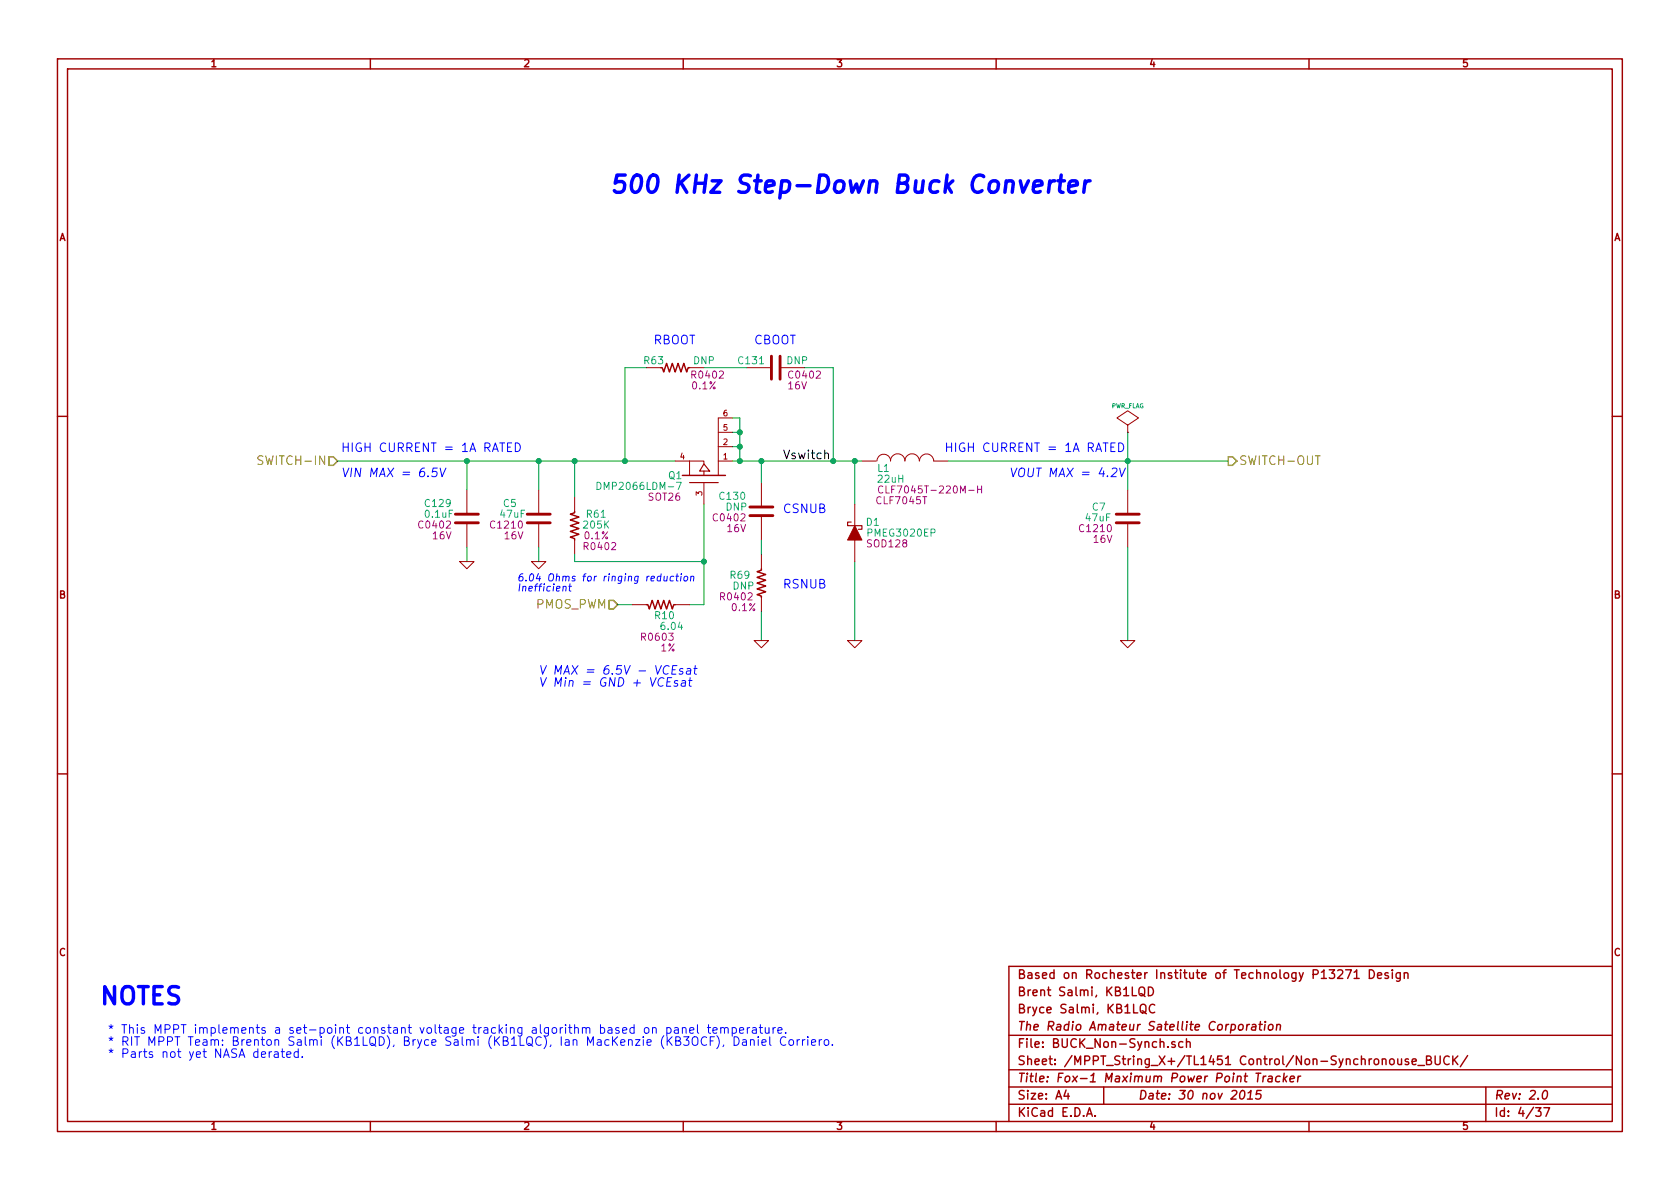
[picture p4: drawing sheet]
<svg xmlns="http://www.w3.org/2000/svg" width="297mm" height="210mm" viewBox="0 0 297 210" stroke-linecap="round" stroke-linejoin="round" font-family="sans-serif">
<g fill="none" stroke="#a00000" stroke-width=".25">
<path d="M10.2 10.4h276.6v189.7h-276.6zM11.9 12.2h273.2v186.1h-273.2zM65.5 10.4v1.8M120.8 10.4v1.8M176.1 10.4v1.8M231.4 10.4v1.8M10.2 73.6h1.7M116.8 65h.3l.2 .8 .6-1.5 .5 1.5 .5-1.5 .5 1.5 .5-1.5 .5 1.5 .5-1.5 .5 1.5 .3-.8h.2M285.1 73.6h1.7M101.6 90.4v.3l-.8 .2 1.6 .5-1.6 .5 1.6 .6-1.6 .5 1.6 .5-1.6 .5 1.6 .5-1.6 .5 .8 .2v.3M120.6 84.1h7.7M114.3 106.9h.3l.2 .8 .5-1.5 .5 1.5 .5-1.5 .5 1.5 .5-1.5 .6 1.5 .5-1.5 .5 1.5 .2-.8h.3"/>
<path d="M134.6 100.6v.2l-.7 .3 1.5 .5-1.5 .5 1.5 .5-1.5 .5 1.5 .5-1.5 .5 1.5 .5-1.5 .6 .7 .2v.3M10.2 136.8h1.7M285.1 136.8h1.7M201.4 174.8a.5 .5 0 0 1 .6-.3 .5 .5 0 0 1 .4 .6l-.1 .8a.53 .53 0 0 1-.6 .2 .53 .53 0 0 1-.3-.5zM201.7 177.8a.5 .5 0 0 1 .6-.2 .5 .5 0 0 1 .3 .5v.8a.53 .53 0 0 1-.6 .2 .53 .53 0 0 1-.4-.5zM201.7 175.7l.8 .5M201.9 178.8l.8 .5M203 174.5a.77 .77 0 0 1 .9 .8 .77 .77 0 0 1-.9 .8zM204.2 177.7a.63 .63 0 0 0-.8 0 .63 .63 0 0 0-.2 .8 .6 .6 0 0 0 .3 .5 .6 .6 0 0 0 .7 0M236.5 171.6l.3-.1h.3l.2 .1 .1 .3-.1 .3-.8 .8h.9M237.9 171.5h1l-.6 1.5M239.4 171.9l.5-.4v1.5"/>
<path d="M239.4 173h.9M242.1 171.5a.77 .77 0 0 1 .9 .8 .77 .77 0 0 1-.9 .7zM243.6 172.5l.7-.1-.1-.3-.4-.1-.2 .2v.7h.6M245.4 172.1l-.3-.1-.2 .2v.2l.5 .2v.3h-.5M246.2 171.5v.1M246.2 172v1M247.6 172v1.2l-.3 .3h-.4M247.6 172.1a.48 .48 0 0 0-.7 .1v.7l.2 .1 .5-.1M248.3 172.2l.1-.1a.36 .36 0 0 1 .5 .1v.8M248.3 172v1M285.1 170.9h-106.7v27.4M65.5 198.3v1.8"/>
<path d="M120.8 198.3v1.8M176.1 198.3v1.8M178.4 183.1h106.7M178.4 189.2h106.7M178.4 195.3h106.7M178.4 192.2h106.7M188.5 192.8l-.4 1h1M188.8 193.3v1.1M192.1 197.4l.5-1.5 .5 1.5M192.3 197h.7M193.6 197.3v.1M195.1 192.2v3.1"/>
<path d="M207.7 184.3l-.3-.1-.2 .2v.2l.5 .2v.3h-.5M209.1 184.3a.48 .48 0 0 0-.6 0v.8l.2 .1 .4-.1M209.8 184.3h.1a.36 .36 0 0 1 .5 .1v.8M209.8 183.7v1.5M219.1 181.3l.3-.2 .4 .2-.1 .7-.3 .2-.4-.2zM219.4 193l.4-.2a.88 .88 0 0 1-.3 1.6l-.3-.3a1.19 1.19 0 0 1 .2-1.1zM220.5 181.1l-.1 1.1M220.5 194.4h.9M220.7 193.3l.5-.5-.2 1.6M220.9 181.1l-.3 .1-.2 .3M221.4 181.2h.6v1M222 181.5a.69 .69 0 0 0-.7 .3v.3l.2 .1 .5-.1"/>
<path d="M222.1 189.8h.8M222.5 189.8l-.2 1.5M222.6 181.1h.6M222.9 180.6l-.2 1.4 .4 .2M223 192.8h-.8l-.1 .8 .2-.2 .5 .1 .2 .2-.2 .5-.2 .2-.6-.2M223.4 190.3l-.1 1M223.7 181.1l-.2 1.1M223.7 180.6v.2M223.8 190.3l-.3 .1-.2 .2M224.3 190.4h.6v.9M224.4 181.3l.2-.2 .4 .2-.1 .7-.2 .2-.4-.2zM224.9 190.7a.69 .69 0 0 0-.7 .3v.2l.2 .1 .5-.1"/>
<path d="M225.8 181.3l.2-.2 .3 .1v1M225.8 181.1l-.1 1.1M226.3 190.4l-.1-.1a.52 .52 0 0 0-.6 .3v.6l.2 .1 .4-.1M227.1 189.8l-.2 1.5M227.1 190.7l.4 .6M227.6 190.3l-.7 .6M228.1 190.8l.8-.1-.1-.3h-.6l-.1 .7 .2 .2 .4-.1M229.5 190.3l-.1 1M230 190.3l-.3 .1-.2 .2M231.4 198.3v1.8M245.8 187.4l.2-.2 .4 .2v.7l-.2 .2-.4-.2zM247.1 187.2v.9a.39 .39 0 0 0 .7 0"/>
<path d="M247.8 187.2v1.1M249 187.3l-.3-.1-.3 .3 .1 .2 .5 .1v.4h-.6M249.7 187.8l.7-.2-.1-.3-.4-.1-.2 .3 .1 .7h.5M250.7 188.4h1.2M252.2 187.5l.7-.1 .1-.2-.1-.4-.7-.1v1.6h.6l.3-.3a.41 .41 0 0 0-.4-.5M253.7 186.7v1.3l.4 .3h.2l.3-.3v-1.3M256.2 186.9a.63 .63 0 0 0-.7 0 .63 .63 0 0 0-.2 .7 .6 .6 0 0 0 .3 .6 .6 .6 0 0 0 .6-.1M256.9 186.7v1.6M257.1 187.4l.7 .9M257.8 186.7l-.9 .9M259.5 186.7l-1.3 1.9M262.7 192.2v6.1"/>
<path d="M271.5 195.9h1l-.5 .6 .4 .1v.7l-.2 .1-.7-.1M272.9 193l.4-.2a.88 .88 0 0 1-.3 1.6l-.3-.3a1.19 1.19 0 0 1 .2-1.1zM273 195.9h1l-.7 1.5"/>
</g>
<path d="M46.5 80.7a.62 .62 0 0 0-.8 .1v.4l.7 .4v.4a.68 .68 0 0 1-.8 .1M232.6 80.6h.8" fill="none" stroke="#808000" stroke-width=".18"/>
<path d="M58.2 80.8h.7l.8 .7-.8 .8h-.7zM217.2 80.8h.7l.8 .7-.8 .8h-.7zM107.7 106.2h.8l.7 .7-.7 .8h-.8z" fill="none" stroke="#808000" stroke-width=".25"/>
<path d="M136.4 63v4.1M137.9 63v4.1M80.5 92.5h4.1M80.5 90.9h4.1M93.2 92.5h4.1M93.2 90.9h4.1M132.6 91.2h4.1M132.6 89.7h4.1M197.4 92.5h4M197.4 90.9h4" fill="none" stroke="#a00000" stroke-width=".51"/>
<g fill="none" stroke="#a00000" stroke-width=".18">
<path d="M121.9 65h2.6M127 79v5.1M127 79h2.5M127 76.4h2.5M129.5 73.9h-2.5v5.1M132.1 65h4.3M137.9 65h4.3M199.4 76.4h.1M199.4 75.2l1.9-1.3-1.9-1.3-1.9 1.3 1.9 1.3v1.2M81.3 99.3h2.5l-1.3 1.3zM82.5 86.6v4.3M82.5 92.5v4.3"/>
<path d="M94 99.3h2.5l-1.3 1.3zM95.2 86.6v4.3M95.2 92.5v4.3M101.6 87.9v2.5M101.6 95.5v2.5M119.4 81.5h2.5M121.9 81.5h2.6v.5M121.9 81.5v2.6M124.5 85.3v3.8M127 81.5h.1M127 81.5h2.5M134.6 85.3v4.4"/>
<path d="M134.6 91.2v4.3M134.6 98v2.6M151.1 89.1v3.9M151.1 95.5v3.8M152.4 81.5h2.5M155.1 81.5a1.19 1.19 0 0 1 1.2-1.2 1.19 1.19 0 0 1 1.2 1.2 1.27 1.27 0 0 1 1.2-1.2 1.27 1.27 0 0 1 1.3 1.2 1.27 1.27 0 0 1 1.3-1.2 1.27 1.27 0 0 1 1.2 1.2M162.6 81.5a1.24 1.24 0 0 1 1.2-1.2 1.24 1.24 0 0 1 1.3 1.2h2.5M199.4 86.6v4.3M199.4 92.5v4.3M111.8 106.9h2.5M119.4 106.9h2.5M133.3 113.3h2.6l-1.3 1.2z"/>
<path d="M134.6 105.7v2.5M149.9 113.3h2.5l-1.3 1.2zM198.1 113.3h2.6l-1.3 1.2z"/>
</g>
<path d="M182.7 33l1.5-.3-.1-.6-.8-.1-.3 .1-.2 .3-.1 1.1 .1 .4 .2 .1h.6l.3-.1M185.6 32l-.2 2M186.5 32a.83 .83 0 0 0-.9 .5M187 32h1.2M187.6 31l-.3 2.5 .1 .4 .6 .1M189 33l1.5-.3-.1-.6-.9-.1-.2 .1-.2 .3-.2 1.1 .1 .4 .3 .1h.6l.3-.1M191.9 32l-.3 2M192.7 32a.83 .83 0 0 0-.9 .5" fill="none" stroke="#00f" stroke-width=".61"/>
<path d="M156.1 86a.5 .5 0 0 0-.6 .1 .5 .5 0 0 0-.2 .6 .45 .45 0 0 0 .3 .4 .45 .45 0 0 0 .5 0M172.8 85.9v1.3M172.8 86.5h.8M173.6 85.9v1.3" fill="none" stroke="#a000a0" stroke-width=".18"/>
<g fill="none" stroke="#00a000" stroke-width=".18">
<path d="M114.3 65h-3.8v16.5M124.5 65h7.6M129.5 73.9h1.3v7.6M129.5 79h1.3M129.5 76.4h1.3M142.2 65h5.1v16.5M199.4 76.4v10.2M59.7 81.5h59.7M82.5 81.5v5.1M82.5 96.8v2.5M95.2 81.5v5.1M95.2 96.8v2.5"/>
<path d="M101.6 81.5v6.4M101.6 98v1.3h22.9M124.5 89.1v17.8h-2.6M129.5 81.5h22.9M134.6 81.5v3.8M134.6 95.5v2.5M151.1 81.5v7.6M151.1 99.3v14M167.6 81.5h49.6M199.4 96.8v16.5M109.2 106.9h2.6M134.6 108.2v5.1"/>
</g>
<g fill="#00a000" stroke="#00a000" stroke-width=".25">
<circle cx="199.4" cy="81.5" r=".41"/>
<circle cx="95.2" cy="81.5" r=".41"/>
<circle cx="151.1" cy="81.5" r=".41"/>
<circle cx="101.6" cy="81.5" r=".41"/>
<circle cx="124.5" cy="99.3" r=".41"/>
<circle cx="82.5" cy="81.5" r=".41"/>
<circle cx="147.3" cy="81.5" r=".41"/>
<circle cx="110.5" cy="81.5" r=".41"/>
<circle cx="134.6" cy="81.5" r=".41"/>
<circle cx="130.8" cy="81.5" r=".41"/>
<circle cx="130.8" cy="79" r=".41"/>
<circle cx="130.8" cy="76.4" r=".41"/>
</g>
<path d="M145.8 80.3l.1-.1a.36 .36 0 0 1 .6 .1v.8" fill="none" stroke="#000" stroke-width=".18"/>
<g fill="none" stroke="#00f" stroke-width=".18">
<path d="M89.7 79.1h.5M90.5 78.3h-.8v1.6h.8M91.1 78.3a.77 .77 0 0 1 .9 .8 .77 .77 0 0 1-.9 .8zM196.4 79.1h.5M197.2 78.3h-.8v1.6h.8M197.8 78.3a.77 .77 0 0 1 .9 .8 .77 .77 0 0 1-.9 .8zM77.3 82.8h-.7l-.2 .7 .3-.1h.5l.1 .3-.2 .5-.2 .1-.6-.1M77.8 82.8l.4 1.5 .6-1.5M196.6 82.9l.3-.1h.3l.3 .3-.1 .3-1 .9h1M198 82.8l.3 1.5 .7-1.5M99.6 103.8l.2-.1h.3l-.1 .8M100.8 103.2l-.1 1.1v.2h.2"/>
<path d="M116.9 101.5l-.2 1.2M117.4 101.9v.8h.3l.2-.1M118 101.9l-.1 .8M118.8 119.8h-.8l-.1 1.6h.7M118.9 118.4h.5M119.1 101.9h-.3l-.3 .2v.6h.5M119.5 101.9h.5M119.7 117.7h-.8l-.1 1.5h.7M119.7 101.5l-.1 1.1v.1h.3M120.4 101.9l-.1 .8M120.5 101.5l-.1 .1M120.8 118.3l-.4-.1-.3 .3 .2 .2 .4 .1 .1 .2-.3 .2-.4-.1"/>
<path d="M121 102l.2-.1h.3l.1 .6-.2 .2h-.3l-.2-.1zM121.5 118.3h.6l-.1 .9M122 119.8l-.1 1.4 .3 .2M122.1 118.6a.69 .69 0 0 0-.7 .3v.2l.1 .1 .5-.1M122.1 102l.3-.1h.3l-.1 .8M122.2 101.9l-.1 .8M122.7 118.2h.6M122.9 117.7l-.1 1.3 .3 .2M118 120.6h.5M119.8 120.4l-.3-.1-.3 .3 .2 .2 .4 .1v.3l-.2 .2-.4-.1M120.6 120.4h.6l-.1 1M121.2 120.7a.69 .69 0 0 0-.8 .3l.1 .3 .1 .1 .5-.1"/>
<path d="M121.8 120.3h.6M48 186h-.2l-.2 .3M48.5 186h.6l.1 1M49.2 186.4h-.5a.3 .3 0 0 0-.2 .3 .3 .3 0 0 0 .2 .3l.5-.1M49.9 185.5v1.3l.4 .2M50.7 186.5l.7-.1v-.4h-.5l-.2 .2 .1 .7h.6M52.7 186a.48 .48 0 0 0-.6 .1v.8l.2 .1 .4-.1M52.7 185.5v1.5M53.4 186.9v.1M114 181.9l.2-.2 .5 .2v.7l-.3 .1-.4-.1zM115.4 181.9v-.1a.36 .36 0 0 1 .6 .1v.8M115.4 181.7v1"/>
<path d="M117.9 181.8a.48 .48 0 0 1 .7 .1v.7l-.3 .1-.4-.1M117.9 181.7v1.5M119.3 181.8h.6v.9M119.9 182.1h-.5a.3 .3 0 0 0-.2 .3 .3 .3 0 0 0 .2 .3l.5-.1M120.6 181.9l.1-.1a.36 .36 0 0 1 .6 .1v.8M120.6 181.7v1M121.9 182.2l.8-.1-.1-.3-.4-.1-.3 .2 .1 .7h.6M123.3 181.2v1.3l.2 .2M125.1 181.7h.6M125.3 181.2v1.3l.4 .2M126.1 182.2l.7-.1-.1-.3-.4-.1-.2 .2v.7h.6M126.7 183.1a1.75 1.75 0 0 1 0 2.3"/>
<path d="M127.4 181.9l.1-.1a.36 .36 0 0 1 .6 .1v.8M127.4 181.7v1M128 184.8l-.2 .3M128.1 181.9a.35 .35 0 0 1 .3-.2 .35 .35 0 0 1 .4 .2v.8M129.5 181.8a.48 .48 0 0 1 .6 .1v.7l-.2 .1-.4-.1M129.5 181.7v1.5M129.8 183.3a.77 .77 0 0 1 .9 .8 .77 .77 0 0 1-.9 .8zM130.8 182.2l.7-.1-.1-.3-.4-.1-.2 .2v.7h.6M131.3 183.9h.6l.1 1M132 184.2l-.5 .1a.3 .3 0 0 0-.3 .3 .3 .3 0 0 0 .3 .3l.5-.1M132.1 181.7v1M132.6 181.7l-.3 .1-.2 .2"/>
<path d="M132.7 184l.1-.1a.36 .36 0 0 1 .5 .2v.8M132.7 183.8v1.1M133.1 181.8h.6v.9M133.7 182.1h-.5a.3 .3 0 0 0-.2 .3 .3 .3 0 0 0 .2 .3l.5-.1M134.1 183.3v.2M134.1 183.8v1.1M134.2 181.7h.6M134.4 181.2v1.3l.4 .2M134.7 184.3l.8-.1-.1-.3-.4-.1-.3 .3 .1 .7h.6M135.3 181.7v.8a.39 .39 0 0 0 .7 .1M136 181.7v1M136.1 183.3v1.4l.2 .2"/>
<path d="M136.7 181.7v1M137.1 181.7l-.3 .1-.1 .2M137.5 182.2l.8-.1-.1-.3-.4-.1-.3 .2 .1 .7h.6M138.9 182.6v.1M138.9 183.5a.63 .63 0 0 0-.7 0 .63 .63 0 0 0-.2 .7 .6 .6 0 0 0 .3 .6 .6 .6 0 0 0 .6-.1M139.6 183.9l.4-.1 .3 .3v.5l-.3 .3-.4-.1-.1-.2v-.5zM140.9 183.8v1.1M141.4 183.8l-.3 .1-.2 .2M141.9 183.8v1.1M142.3 183.8l-.3 .1-.1 .2M142.8 183.3v.2M142.8 183.8v1.1"/>
<path d="M143.5 184.3l.7-.1-.1-.3-.4-.1-.2 .3 .1 .7h.5M144.9 183.8v1.1M145.3 183.8l-.3 .1-.1 .2M145.8 184l.2-.2 .5 .2v.7l-.3 .2-.4-.2zM147.2 184.7v.2"/>
</g>
<path d="M121.9 85.3h5.1M124.5 82l1 1.3h-1.8zM124.5 83.3v.8M150.5 92.3h-.6v.7h2.5v.6h-.6" fill="none" stroke="#a00000" stroke-width=".2"/>
<path d="M105.6 85.3a.64 .64 0 0 1 .7 .6 .64 .64 0 0 1-.7 .7zM119.6 85.3h.8l-.5 1.3" fill="none" stroke="#00a0a0" stroke-width=".18"/>
<path d="M151.1 93l1.3 2.5h-2.5z" fill="#a00000" stroke="#a00000" stroke-width=".18"/>
<g font-size="4.2" fill="#00f">
<text x="107.9" y="34.3">500 KHz Step-Down Buck Converter</text>
<text x="17.8" y="177.8">NOTES</text>
</g>
<g font-size="2.1" fill="#00f">
<text x="115.6" y="61">RBOOT</text>
<text x="133.3" y="61">CBOOT</text>
<text x="60.3" y="80">HIGH CURRENT = 1A RATED</text>
<text x="167" y="80">HIGH CURRENT = 1A RATED</text>
<text x="60.3" y="84.4">VIN MAX = 6.5V</text>
<text x="178.4" y="84.4">VOUT MAX = 4.2V</text>
<text x="138.4" y="90.8">CSNUB</text>
<text x="138.4" y="104.1">RSNUB</text>
<text x="95.2" y="119.4">V MAX = 6.5V - VCEsat</text>
<text x="95.2" y="121.5">V Min = GND + VCEsat</text>
<text x="19" y="182.9">* This MPPT implements a set-point constant voltage tracking algorithm based on panel temperature.</text>
<text x="19" y="185">* RIT MPPT Team: Brenton Salmi (KB1LQD), Bryce Salmi (KB1LQC), Ian MacKenzie (KB3OCF), Daniel Corriero.</text>
<text x="19" y="187.1">* Parts not yet NASA derated.</text>
</g>
<g font-size="2.1" fill="#808000">
<text x="46.6" y="82.3">SWITCH-IN</text>
<text x="219.1" y="82.3">SWITCH-OUT</text>
<text x="94.7" y="107.7">PMOS_PWM</text>
</g>
<text font-size="2.1" x="138.4" y="81.3">Vswitch</text>
<g font-size="2.1" fill="#a00000">
<text x="179.9" y="173.2">Based on Rochester Institute of Technology P13271 Design</text>
<text x="179.9" y="179.3">Bryce Salmi, KB1LQC</text>
<text x="179.9" y="176.2">Brent Salmi, KB1LQD</text>
<text x="179.9" y="185.4">File: BUCK_Non-Synch.sch</text>
<text x="179.9" y="182.3">The Radio Amateur Satellite Corporation</text>
<text x="179.9" y="191.5">Title: Fox-1 Maximum Power Point Tracker</text>
<text x="179.9" y="188.4">Sheet: /MPPT_String_X+/TL1451 Control/Non-Synchronouse_BUCK/</text>
<text x="179.9" y="197.6">KiCad E.D.A.</text>
<text x="179.9" y="194.5">Size: A4</text>
<text x="201.2" y="194.5">Date: 30 nov 2015</text>
<text x="264.2" y="194.5">Rev: 2.0</text>
<text x="264.2" y="197.6">Id: 4/37</text>
</g>
<g font-size="1.8" fill="#a00000">
<text x="37.3" y="11.9">1</text>
<text x="92.7" y="11.9">2</text>
<text x="148" y="11.9">3</text>
<text x="203.3" y="11.9">4</text>
<text x="258.6" y="11.9">5</text>
<text x="10.4" y="42.7">A</text>
<text x="285.3" y="42.7">A</text>
<text x="10.4" y="105.9">B</text>
<text x="285.3" y="105.9">B</text>
<text x="10.4" y="169.1">C</text>
<text x="285.3" y="169.1">C</text>
<text x="37.3" y="199.8">1</text>
<text x="92.7" y="199.8">2</text>
<text x="148" y="199.8">3</text>
<text x="203.3" y="199.8">4</text>
<text x="258.6" y="199.8">5</text>
</g>
<g font-size="1.8" fill="#00a0a0">
<text x="113.9" y="64.5">R63</text>
<text x="122.6" y="64.5">DNP</text>
<text x="130.7" y="64.5">C131</text>
<text x="139.1" y="64.5">DNP</text>
<text x="155.2" y="83.5">L1</text>
<text x="75.3" y="89.7">C129</text>
<text x="89" y="89.7">C5</text>
<text x="106.3" y="86.7">DMP2066LDM-7</text>
<text x="118.2" y="84.8">Q1</text>
<text x="127.4" y="88.4">C130</text>
<text x="155.3" y="85.4">22uH</text>
<text x="75.3" y="91.6">0.1uF</text>
<text x="88.5" y="91.6">47uF</text>
<text x="103.3" y="93.5">205K</text>
<text x="103.8" y="91.6">R61</text>
<text x="128.3" y="90.3">DNP</text>
<text x="153.2" y="93">D1</text>
<text x="153.6" y="94.9">PMEG3020EP</text>
<text x="192" y="92.2">47uF</text>
<text x="193.2" y="90.3">C7</text>
<text x="129.2" y="102.4">R69</text>
<text x="129.6" y="104.3">DNP</text>
<text x="115.8" y="109.5">R10</text>
<text x="117" y="111.4">6.04</text>
</g>
<g font-size="1.8" fill="#a000a0">
<text x="122.4" y="68.9">0.1%</text>
<text x="122.5" y="67">R0402</text>
<text x="139.4" y="68.9">16V</text>
<text x="139.6" y="67">C0402</text>
<text x="114.7" y="88.6">SOT26</text>
<text x="155.1" y="89.2">CLF7045T</text>
<text x="156.8" y="87.3">CLF7045T-220M-H</text>
<text x="74.2" y="93.5">C0402</text>
<text x="76.5" y="95.4">16V</text>
<text x="86.9" y="93.5">C1210</text>
<text x="89.2" y="95.4">16V</text>
<text x="103.4" y="95.4">0.1%</text>
<text x="126.3" y="92.2">C0402</text>
<text x="128.6" y="94.2">16V</text>
<text x="191.1" y="94.2">C1210</text>
<text x="103.5" y="97.3">R0402</text>
<text x="153.5" y="96.8">SOD128</text>
<text x="193.4" y="96.1">16V</text>
<text x="127.6" y="106.2">R0402</text>
<text x="113.6" y="113.4">R0603</text>
<text x="129.4" y="108.1">0.1%</text>
<text x="116.8" y="115.3">1%</text>
</g>
<g font-size="1.8" fill="#00f">
<text x="91.4" y="102.9">6.04 Ohms for ringing reduction</text>
<text x="91.4" y="104.6">Inefficient</text>
</g>
<g font-size="1.4" fill="#a00000">
<text x="127.9" y="76.2">5</text>
<text x="127.9" y="73.7">6</text>
<text x="120.3" y="81.3">4</text>
<text x="127.9" y="81.3">1</text>
<text x="127.9" y="78.7">2</text>
<text x="124.2" y="87.6" transform="rotate(-90 124.2 87.6)">3</text>
</g>
<text font-size="1.1" fill="#00a0a0" x="196.4" y="72.2">PWR_FLAG</text>
</svg>
